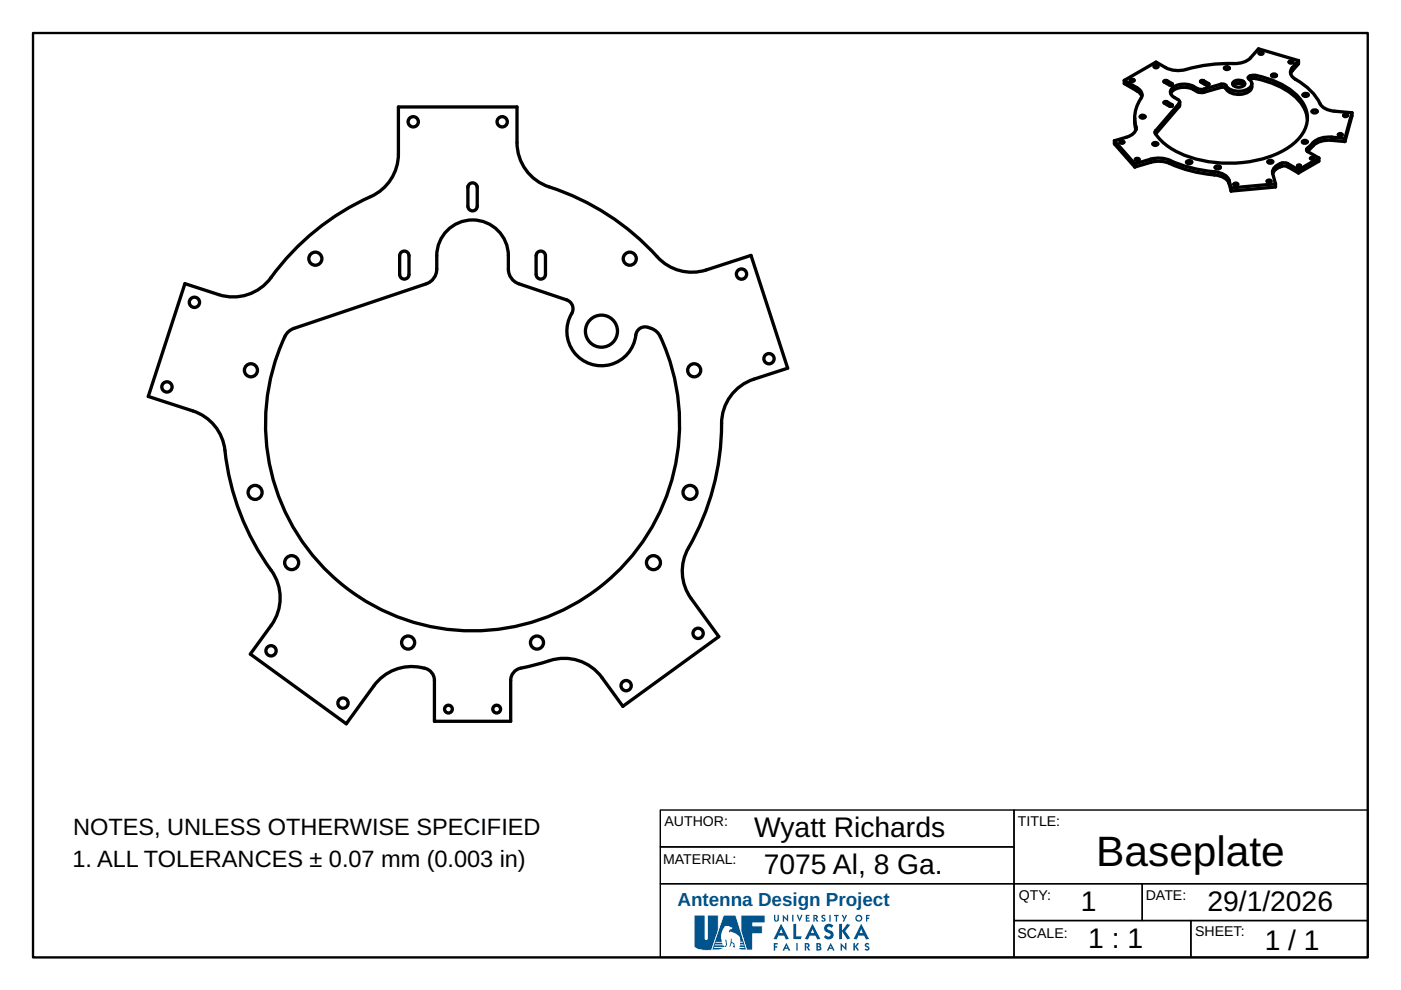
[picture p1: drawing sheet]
<svg xmlns="http://www.w3.org/2000/svg" width="297mm" height="210mm" viewBox="0 0 297 210" stroke-linecap="round" stroke-linejoin="round" font-family="sans-serif">
<path d="M7 7h283v196h-283z" fill="none" stroke="#000" stroke-width=".5"/>
<path d="M140 179.6h75v7.8h-75zM140 171.7h75v7.9h-75zM215 171.7h75v15.7h-75zM140 187.4h75v15.6h-75zM215 195.2h37.5v7.8h-37.5zM215 187.4h27.2v7.8h-27.2zM242.2 187.4h47.8v7.8h-47.8zM252.5 195.2h37.5v7.8h-37.5z" fill="none" stroke="#000" stroke-width=".3"/>
<g fill="#00548b">
<path d="M164.1 194l.3-.1v1.1l.2 .2 .2-.2v-1l.3-.1v1.1a.51 .51 0 0 1-.5 .4 .51 .51 0 0 1-.5-.5z"/>
<path d="M166 193.9l.8 .9v-.8l.3-.1v1.5l-.9-.8v.8h-.2z"/>
<path d="M168 194l.2-.1v1.5h-.2z"/>
<path d="M168.9 194l.3-.1 .3 .9 .4-.9 .3 .1-.7 1.4z"/>
<path d="M170.8 194h.8v.2h-.5v.3h.4v.3h-.4v.3h.6l-.1 .3h-.8z"/>
<path d="M174.2 194.1l.4-.2 .4 .2-.1 .2-.3-.1-.2 .2 .6 .3v.3a.52 .52 0 0 1-.3 .4 .52 .52 0 0 1-.6-.2l.2-.2 .4 .1v-.2a.49 .49 0 0 1-.5-.8z"/>
<path d="M175.8 194l.3-.1v1.5h-.3z"/>
<path d="M176.9 194h.9v.2h-.3v1.2h-.3v-1.2h-.4z"/>
<path d="M178.4 194l.3-.1 .3 .7 .3-.7 .3 .1-.6 1.4h-.3l.2-.5z"/>
<path d="M183.6 194h.7l.1 .2h-.5v.4h.4v.2h-.4v.6h-.3z"/>
<path d="M168.2 195.9h.6v2.6h1.2l-.2 .6h-1.6z"/>
<path d="M174.9 196.2a1.19 1.19 0 0 1 1.8 .1l-.4 .4-.3-.2a.4 .4 0 0 0-.6 .3l.3 .4a1.05 1.05 0 0 1 .9 1.5 1.05 1.05 0 0 1-1.7 .2l-.2-.2 .4-.4a.54 .54 0 0 0 .5 .3 .54 .54 0 0 0 .5-.4l-.4-.4a1 1 0 0 1-.9-.5 1 1 0 0 1 .1-1.1z"/>
<path d="M177.9 195.9h.6v1.4l1.1-1.4 .6 .2-1 1.3 1.1 1.6-.7 .2-1.1-1.7v1.6h-.6z"/>
<path d="M164.1 200h.8v.2h-.5v.4h.4v.3h-.4v.6l-.3 .1z"/>
<path d="M168.8 200l.3-.1v1.6l-.3 .1z"/>
<path d="M178.2 199.9l1 1v-.9l.3-.1v1.7l-1-1v.9l-.3 .1z"/>
<path d="M180.9 200l.4-.1v.7l.5-.7 .3 .1-.5 .7 .5 .8-.3 .1-.5-.9v.8l-.4 .1z"/>
<path d="M183.4 200.1a.59 .59 0 0 1 .9 0l-.2 .3-.2-.2-.2 .2 .5 .4 .2 .3a.57 .57 0 0 1-.5 .5 .57 .57 0 0 1-.6-.3l.2-.2 .5 .1-.1-.3a.55 .55 0 0 1-.5-.8z"/>
<path d="M157.1 194h5.1v1.7h-2.6v.6h2v1.7h-2v3.4h-1.3l-1.2-3.9z"/>
<path d="M172.7 194.2v.4h.3v-.3zM172.5 194l.8 .2 .1 .4-.3 .2 .4 .6h-.3l-.5-.7v.7h-.2z"/>
<path d="M181.6 194.7a.47 .47 0 0 0 .9 0 .47 .47 0 0 0-.9 0zM181.3 194.7a.75 .75 0 0 1 1.5 0 .75 .75 0 0 1-1.5 0z"/>
<path d="M165.6 197l-.3 .8h.7zM165.6 195.9l1.7 3.2-.7 .1-.4-.8h-1.2l-.4 .8-.6-.1z"/>
<path d="M172.3 197l-.4 .8h.7zM172.3 195.9l1.6 3.2-.6 .1-.4-.8h-1.2l-.4 .8-.6-.1z"/>
<path d="M182.6 197l-.4 .8h.8zM182.6 195.9l1.6 3.2-.6 .1-.4-.8h-1.2l-.4 .8-.6-.1z"/>
<path d="M166.7 200.5l-.1 .4h.3zM166.7 199.9l.9 1.6-.4 .1-.2-.4h-.6l-.2 .4-.3-.1z"/>
<path d="M170.9 200.2v.5l.4-.1v-.3zM170.6 200h.8l.2 .2v.4l-.2 .3 .4 .6-.3 .1-.6-.9v.8l-.3 .1z"/>
<path d="M173.4 200.8v.4h.4v-.3zM173.4 200.2v.4h.3v-.3zM173.1 200h.8a.4 .4 0 0 1 0 .7 .41 .41 0 0 1 .3 .4 .41 .41 0 0 1-.3 .4h-.8z"/>
<path d="M176.1 200.5l-.1 .4h.3zM176.1 199.9l.9 1.6-.4 .1-.2-.4h-.6l-.2 .4-.3-.1z"/>
</g>
<path d="M157.2 194.1v3.4l1.2 3.8h1.1v-3.4h2v-1.5h-2v-.8h2.6v-1.5zM157 193.9h5.3v1.9h-2.6v.4h2v1.8h-2v3.5h-1.5l-1.2-4z" fill="#fff"/>
<path d="M147.2 194h2.3v5l.2 .2 .3-.2v-5h2.3v3.3l-1.4 4.1h.2a6.3 6.3 0 0 1-3.8-.5l-.1-.2z" fill="#00548b"/>
<path d="M147.2 194.1v6.5a3.5 3.5 0 0 0 3.3 .8h.3l1.4-4.1v-3.2h-2.1v4.9l-.4 .3-.3-.3v-4.9zM147.1 193.9h2.5v5l.1 .2 .2-.2v-5h2.5v3.5l-1.4 3.9 .1 .2a6.3 6.3 0 0 1-3.9-.6l-.1-.2z" fill="#fff"/>
<path d="M153.4 194h2.6l2.3 7.4h-7.4z" fill="#00548b"/>
<path d="M153.5 194.1l-2.5 7.2h7.2l-2.3-7.2zM153.3 193.9h2.7l2.4 7.6h-7.6z" fill="#fff"/>
<path d="M154.9 199h.2v.7l.6 .3 .1 .9-.4-.1 .2-.3-.1-.4-.4-.2-.3 .8h-.2zM153.7 196.4a3.5 3.5 0 0 0-.7 3.3h-1.2l-.1 .2h1.4l.1 .3h-1.6l-.1 .2h1.9l.2 .3 .3-.4-.2-.9 .2-.2 .1 .1 .1 1-.2 .5h-2.5l-.1 .2h2.1l-1.1 .4h5l-.6-.2 .1-.2h1.1l-.1-.2h-1l.1-.4h.8l-.1-.2h-.7v-.3h.6v-.2h-.6v-.6a2.3 2.3 0 0 0-2.1-1.6l-.1 .2-.2-.1 .1-.4 .5-.2 .2-.3-.9-.4z" fill-rule="evenodd" fill="#fff"/>
<g fill="none" stroke="#000" stroke-width=".7">
<path d="M238.4 17.1v.6l2.6 1.6M238.4 17.1l2.6 1.5M239.7 16.9l.4-.1 .3 .2a.36 .36 0 0 1-.4 .3 .36 .36 0 0 1-.3-.4zM241 19.3l.7 .5 .4 .7M241 18.6a1.69 1.69 0 0 1 .5 2.9l-.7 1.7-.2 1.8M241 18.6v.7M244.8 14l.3-.1 .4 .1a.36 .36 0 0 1-.4 .4 .36 .36 0 0 1-.3-.4zM247.4 17.1a.35 .35 0 0 0-.4-.1 .35 .35 0 0 0-.2 .4l1.3 .7 .4-.1v-.3M247.4 17.1l1.1 .6M247.4 17.1v.6M248.5 17.7v.3M253.1 19a4.2 4.2 0 0 0-4.7 .5l-.2 .3"/>
<path d="M253.1 18.3a4.2 4.2 0 0 0-4.6 .4 1.2 1.2 0 0 0 .5 2l.9 .5 .2 .4M253.1 19l.7 .4M253.1 18.3l.7 .5M253.1 18.3v.7M253.8 19.4l.7 .2h.8M253.8 18.8l.7 .2 .8-.1M253.8 18.8v.6M255.2 17.1h-.4l-.3 .2 1.4 .8 .4-.1-.1-.3M255.2 17.1l1 .6M255.2 17.1v.6M255.3 18.9v.7M256.2 17.7v.3"/>
<path d="M258.9 18.5h.6l.4 .3M258.9 17.9h.6l.4 .2M258.9 18.5l-3.6 1.1M258.9 17.9l-3.6 1M258.9 17.9v.6M259.7 14.3l.2-.1a.55 .55 0 0 1 .7 .3l-.5 .2-.4-.1zM259.9 18.1v.7M261.5 18.1a1.82 1.82 0 0 1 2.3 0M261.6 17.3a1.6 1.6 0 0 1 2.3 .4 1.49 1.49 0 0 1-2.6 0zM265.1 16.8h-.2M265.1 16.1l-.5 .4 .7 .7 .1 .5M265.1 16.1v.7"/>
<path d="M265.3 16.7l-.2 .1M265.3 16l-.2 .1M265.3 16v.7M265.4 17.7a1.82 1.82 0 0 1-1.8 2.2 3.5 3.5 0 0 1-3.7-1.1M265.4 17.7a2.27 2.27 0 0 1-2.4 1.6 3.1 3.1 0 0 1-3.1-1.2M266.3 16.7h-1M266.3 16.7a16.3 16.3 0 0 1 9.4 5 6.5 6.5 0 0 1 1.5 3.6M266.3 16h-1M266.3 16a16 16 0 0 1 9.7 5.5 6.1 6.1 0 0 1-.9 8.1 20 20 0 0 1-13.3 5 23.2 23.2 0 0 1-14.4-3.7 7.7 7.7 0 0 1-2.5-2.8l.1-.4M266.3 16v.7M267 11.2l.3-.2 .4 .2a.36 .36 0 0 1-.4 .3 .36 .36 0 0 1-.3-.3zM269.7 15.8l.2-.1a.55 .55 0 0 1 .7 .3l-.6 .3-.3-.2z"/>
<path d="M273.4 13l.3-.1 .4 .1a.36 .36 0 0 1-.4 .4 .36 .36 0 0 1-.3-.4zM274 15l-.4 .6M274 14.3a1.53 1.53 0 0 0 .7 2.5M274 14.3v.7M274.7 16.8h.1M274.7 16.8a12.7 12.7 0 0 1 5.4 5.6 4 4 0 0 0 2.8 1.2l3.7 .3M275.3 12.9l-8.5-2.5a6 6 0 0 1-3.2 2.8l-1.3 .3a36 36 0 0 0-11.5 1.4h-1.9a8.2 8.2 0 0 1-3.8-1.7l-6.7 3.9M275.3 12.9v.6l-1.3 1.5M275.3 12.9l-1.3 1.4M99.6 39a.99 .99 0 0 1 1-.1 .99 .99 0 0 1 .6 .9v3.9a.99 .99 0 0 1-1 1 .99 .99 0 0 1-1-1v-4.1zM236.3 29.8v.7l4.3 4.9M236.3 29.8l4.3 4.9"/>
<path d="M237.5 30l.4-.1 .3 .1a.36 .36 0 0 1-.3 .4 .36 .36 0 0 1-.4-.4zM240.6 25l.2 2.5M240.6 25l.2 1.8M240.6 34.7v.7M240.8 33.7l.3-.1 .4 .1a.36 .36 0 0 1-.4 .4 .36 .36 0 0 1-.3-.4zM240.8 27.5h.1M240.8 26.8l.1 .2a2.14 2.14 0 0 1-2.1 2.1l-2.5 .7M240.8 26.8v.7M241.8 24.6a.51 .51 0 0 1 .6-.2 .51 .51 0 0 1 .3 .5l-.2 .1a.48 .48 0 0 1-.7-.4zM244 34.4l1.1-.2h1.3l1.6 .5M244 33.8l1.1-.3 1.3 .1 1.6 .4M244 34.4l-3.4 1"/>
<path d="M244 33.8l-3.4 .9M244 33.8v.6M244.5 30.4a.51 .51 0 0 1 .5-.2 .51 .51 0 0 1 .4 .5l-.2 .1a.48 .48 0 0 1-.7-.4zM245 27.7v.7M247.4 21.6l-.4-.1-.2 .2 1.3 .9 .4-.1v-.3M247.4 21.6l1.1 .6M247.4 21.6v.6M248 34.7a28.8 28.8 0 0 0 9.5 2.4M248 34a28.8 28.8 0 0 0 9.5 2.4M248 34v.7M248.5 22.2v.3M250 22.6l-5 5.8"/>
<path d="M250 21.9l-5 5.8M250 21.9v.7M250.1 21.6l-.1 1M250.1 21.6l-.1 .3M251.6 34.3a.55 .55 0 0 1 .6-.3 .55 .55 0 0 1 .4 .6 .56 .56 0 0 1-.6 .1 .56 .56 0 0 1-.4-.4zM257.5 37.1l.6 .1a3 3 0 0 1 2.5 1.7M257.5 36.4l.6 .1a3 3 0 0 1 2.5 1.7M257.5 36.4v.7M257.7 35.4a.55 .55 0 0 1 .6-.3 .55 .55 0 0 1 .4 .6 .56 .56 0 0 1-.6 .2 .56 .56 0 0 1-.4-.5zM260.6 38.9l.4 1.6M260.6 38.2l.4 1.6M260.6 38.2v.7"/>
<path d="M261 39.8v.7M261.7 38.9l.3-.1 .4 .1a.36 .36 0 0 1-.4 .4 .36 .36 0 0 1-.3-.4zM268.7 38.4h.1M268.7 38.3l.4-.1 .3 .1a.36 .36 0 0 1-.3 .4 .36 .36 0 0 1-.4-.4zM268.9 34.1l.2-.1a.49 .49 0 0 1 .7 .4 .51 .51 0 0 1-.5 .2 .51 .51 0 0 1-.4-.5zM269.8 36.8l.6 2.2M270.4 39v.6l-9.4 .9M270.4 39l-9.4 .8M271.5 35.3l-.5 .3a2.17 2.17 0 0 0-1.2 1.2M271.5 34.7a1.92 1.92 0 0 0-1.7 2.1M271.5 34.7v.6M271.7 35.3l.7-.1 .6 .1"/>
<path d="M271.7 35.3h-.2M271.7 34.6l.7-.1 .6 .2M271.7 34.6l-.2 .1M271.7 34.6v.7M273 35.3l2.3 1.4M273 34.7l2.3 1.3M273 34.7v.6M275.1 35.1l.4-.1 .2 .2-.3 .1h-.2zM275.3 36v.7M276.2 29.9l.2-.1a.49 .49 0 0 1 .7 .4 .51 .51 0 0 1-.5 .2 .51 .51 0 0 1-.4-.5zM276.3 20a.55 .55 0 0 1 .6-.2 .55 .55 0 0 1 .4 .5 .56 .56 0 0 1-.6 .2 .56 .56 0 0 1-.4-.5zM277.2 31.4l-.2 .4 .1 .3 2.5 1.4"/>
<path d="M277.2 31.4v.7M277.9 33.5l.3-.1 .3 .2-.4 .2-.2-.1zM278.2 23.5a.55 .55 0 0 1 .6-.2 .55 .55 0 0 1 .4 .5 .56 .56 0 0 1-.6 .2 .56 .56 0 0 1-.4-.5zM278.4 30.9l-1.2 1.2M278.4 30.2l-1.2 1.2M278.4 30.2v.7M279.6 33.5v.7l-4.3 2.5M279.6 33.5l-4.3 2.5M282.3 29.8l-2 .1a3.7 3.7 0 0 0-1.9 1M282.3 29.1l-2 .1a3.7 3.7 0 0 0-1.9 1M282.3 29.8l2.9 .2M282.3 29.1v.7"/>
<path d="M282.3 29.1l2.9 .2M283.8 28.4l.4-.1 .3 .1a.36 .36 0 0 1-.3 .4 .36 .36 0 0 1-.4-.4zM284.9 24.4l.4-.2 .3 .2a.36 .36 0 0 1-.3 .3 .36 .36 0 0 1-.4-.3zM285.2 29.3v.7M286.6 23.9v.7l-1.4 5.4M286.6 23.9l-1.4 5.4M85 53.5a.99 .99 0 0 1 1.1-.2 .99 .99 0 0 1 .6 .9v4a.99 .99 0 0 1-1 1 .99 .99 0 0 1-1-1v-4zM114 53.5a.99 .99 0 0 1 1-.2 .99 .99 0 0 1 .6 .9v4a.99 .99 0 0 1-.9 1 .99 .99 0 0 1-1-1v-4zM39.2 60.1l7.2 2.4a9.9 9.9 0 0 0 11.1-3.6 53.7 53.7 0 0 1 22.1-17.7 9.9 9.9 0 0 0 4.9-8.6v-9.9h25.1v7.5a9.9 9.9 0 0 0 6.9 9.4 53.7 53.7 0 0 1 23.6 15.6 9.9 9.9 0 0 0 9.7 2l9.4-3 7.8 23.9-7.2 2.3a9.9 9.9 0 0 0-6.8 9.4 53.7 53.7 0 0 1-7.5 27.3 9.9 9.9 0 0 0 1 9.8l5.9 8.1-20.3 14.8-4.5-6.1a10 10 0 0 0-11.8-3.4l-4.6 1.2a2.85 2.85 0 0 0-2.9 2.8v8.6h-16.2v-8.6a2.8 2.8 0 0 0-2.8-2.8 9.9 9.9 0 0 0-10 3.9l-5.9 8.1-20.3-14.8 4.4-6.1a9.9 9.9 0 0 0 0-11.7 53.7 53.7 0 0 1-10-26.4 9.9 9.9 0 0 0-6.6-7.4l-9.5-3zM61 70.5l1.3-.9 28.1-9.4a3.3 3.3 0 0 0 2.2-3.1 10.6 10.6 0 0 1 1.2-7 7.6 7.6 0 0 1 8.5-3.2 7.6 7.6 0 0 1 5.5 7.3 6.7 6.7 0 0 0 .4 4.5 3.3 3.3 0 0 0 1.8 1.5l10.1 3.4a1.98 1.98 0 0 1 1.1 2.9 7.3 7.3 0 0 0 4.2 10.7 7.3 7.3 0 0 0 9.5-6.5 2.11 2.11 0 0 1 3.1-1.1 3.3 3.3 0 0 1 2 1.8 43.9 43.9 0 0 1-40 62.4 43.9 43.9 0 0 1-39.3-62.9zM153 89.8v.1"/>
<circle cx="87.6" cy="25.8" r="1.09"/>
<circle cx="106.5" cy="25.8" r="1.09"/>
<circle cx="66.9" cy="54.8" r="1.39"/>
<circle cx="133.5" cy="54.8" r="1.39"/>
<circle cx="157.2" cy="58.1" r="1.09"/>
<circle cx="41.2" cy="64.1" r="1.09"/>
<circle cx="53.2" cy="78.5" r="1.39"/>
<circle cx="127.5" cy="70.2" r="3.4"/>
<circle cx="147.2" cy="78.5" r="1.39"/>
<circle cx="163" cy="76.1" r="1.09"/>
<circle cx="35.4" cy="82" r="1.09"/>
<circle cx="54.1" cy="104.4" r="1.49"/>
<circle cx="61.8" cy="119.3" r="1.49"/>
<circle cx="138.5" cy="119.3" r="1.49"/>
<circle cx="146.3" cy="104.4" r="1.49"/>
<circle cx="57.5" cy="138" r="1.09"/>
<circle cx="86.5" cy="136.2" r="1.39"/>
<circle cx="113.9" cy="136.2" r="1.39"/>
<circle cx="148" cy="134.3" r="1.09"/>
<circle cx="72.7" cy="149.1" r="1.09"/>
<circle cx="95.1" cy="150.3" r=".83"/>
<circle cx="105.3" cy="150.3" r=".83"/>
<circle cx="132.8" cy="145.4" r="1.09"/>
</g>
<text font-size="9" x="232.4" y="183.6">Baseplate</text>
<g font-size="6">
<text x="159.9" y="177.5">Wyatt Richards</text>
<text x="162" y="185.3">7075 Al, 8 Ga.</text>
<text x="229.1" y="193.1">1</text>
<text x="256" y="193.1">29/1/2026</text>
<text x="230.7" y="200.9">1 : 1</text>
<text x="268.1" y="201.5">1 / 1</text>
</g>
<g font-size="5">
<text x="15.5" y="177.1">NOTES, UNLESS OTHERWISE SPECIFIED</text>
<text x="15.3" y="183.7">1. ALL TOLERANCES ± 0.07 mm (0.003 in)</text>
</g>
<text font-size="4" fill="#00548b" x="143.7" y="192.1">Antenna Design Project</text>
<g font-size="3">
<text x="140.9" y="175.1">AUTHOR:</text>
<text x="215.8" y="175.2">TITLE:</text>
<text x="140.6" y="183.3">MATERIAL:</text>
<text x="216" y="190.8">QTY:</text>
<text x="242.9" y="190.8">DATE:</text>
<text x="215.7" y="198.9">SCALE:</text>
<text x="253.4" y="198.5">SHEET:</text>
</g>
</svg>
